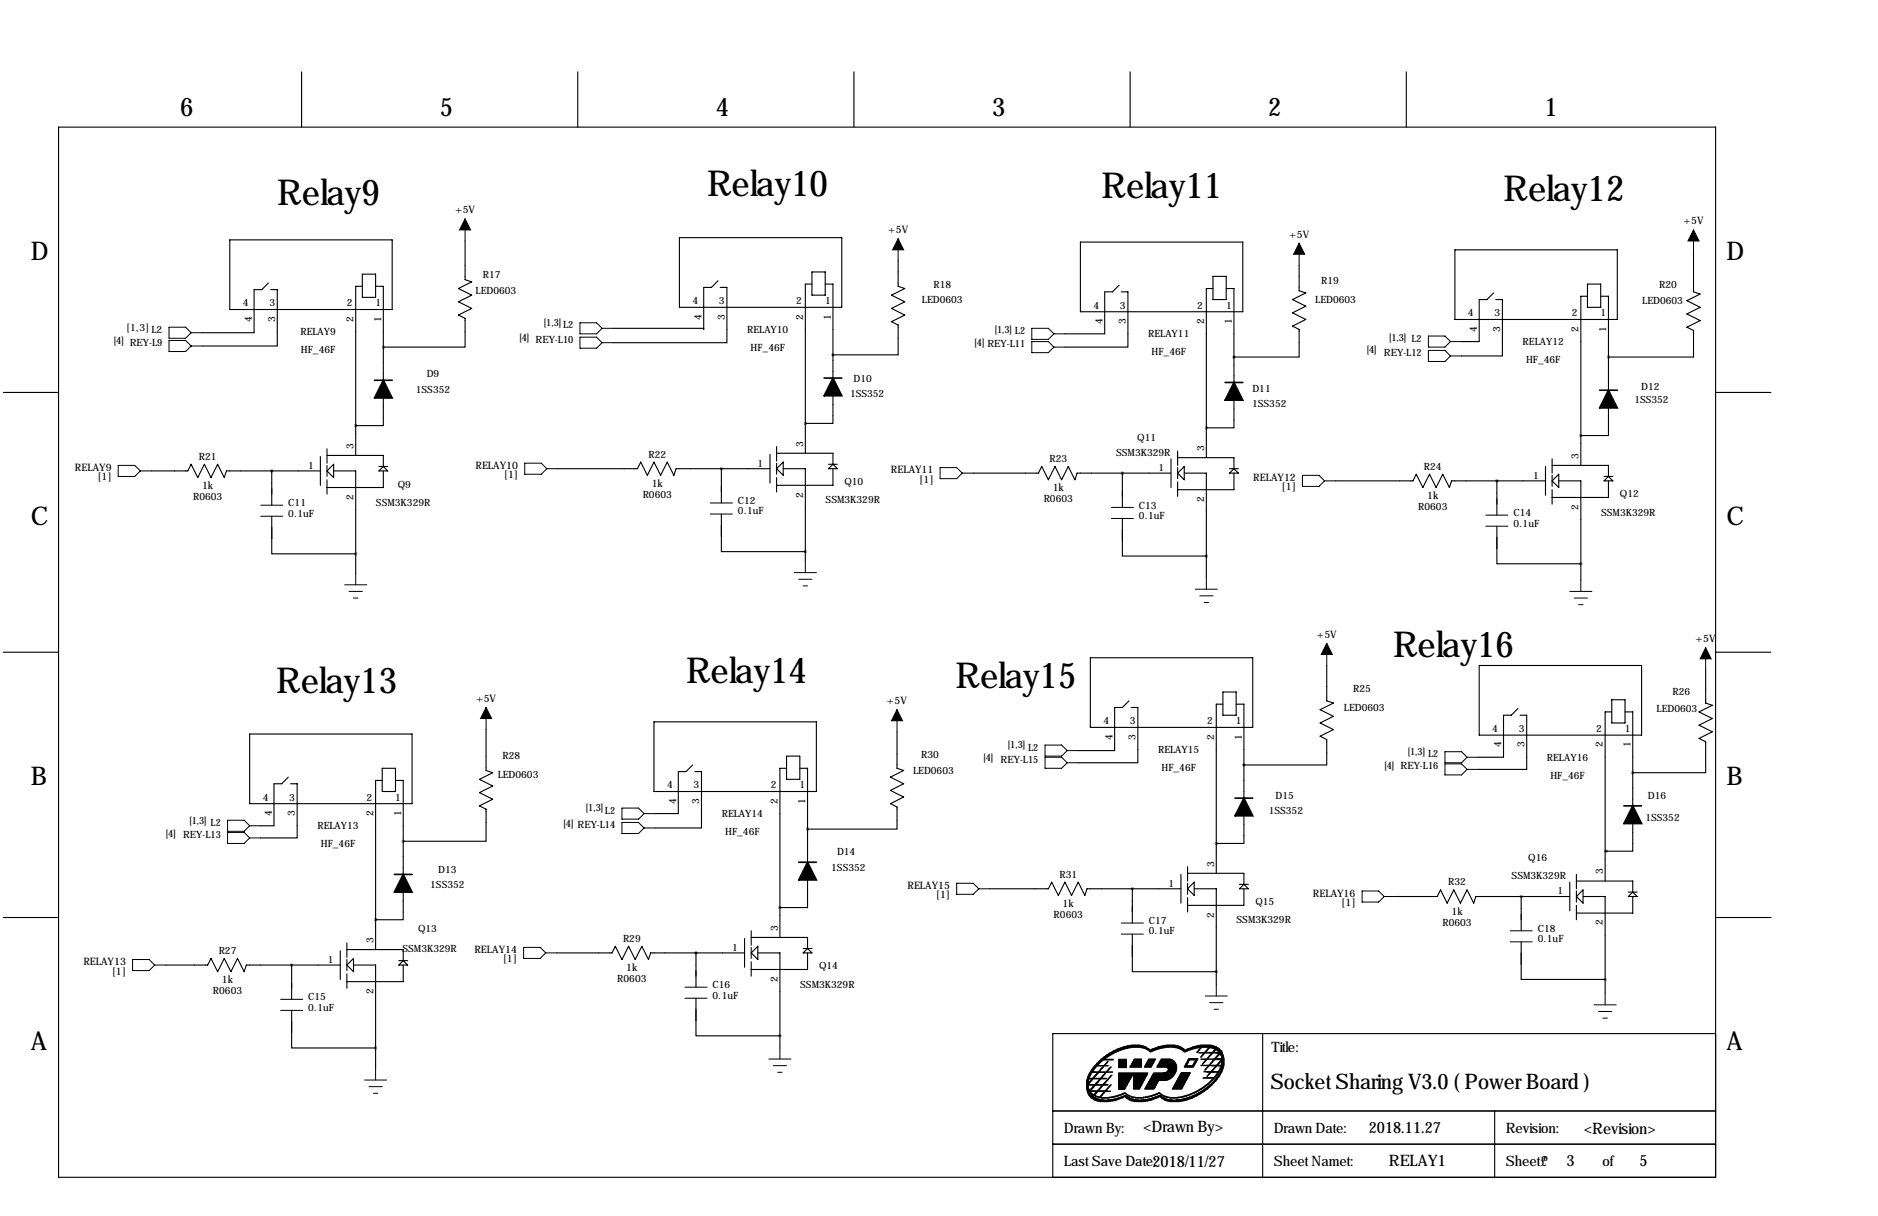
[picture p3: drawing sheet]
<svg xmlns="http://www.w3.org/2000/svg" width="432mm" height="279mm" viewBox="0 0 432 279" stroke-linecap="round" stroke-linejoin="round" font-family="sans-serif">
<g fill="none" stroke="#000" stroke-width=".25">
<path d="M69.3 16.5v12.7M132.8 16.5v12.7M196.3 16.5v12.7M259.8 16.5v12.7M323.3 16.5v12.7M13.5 29.2h381v241.3h-381zM52.8 55.1h37.4v16h-37.4zM106.9 55.4v8.9l1.6 .5-3.1 1.5 3.1 1.5-3.1 1.5 3.1 1.6-3.1 1.5 1.5 .8v6.6h-18.8M156.2 54.6h37.3v16h-37.3zM206.5 59.9v5.9l1.5 .5-3 1.5 3 1.5-3 1.6 3 1.5-3 1.5 1.5 .8v6.8h-15M248.4 55.6h37.4v16h-37.4zM334.5 57.4h37.4v16h-37.4z"/>
<path d="M389.4 57.9v9.2l1.5 .5-3 1.5 3 1.5-3 1.5 3 1.6-3 1.5 1.5 .7v6.1h-19.6M61.7 65l-1.5 1.5h-1.8v10h-11.9M62.2 66.5h1.6v13h-17.3M83.3 65.8h-1.5v38.8M83.3 63h3.1v5.3h-3.1zM86.4 65.8h1.7v21.6M165.1 64.5l-1.5 1.5h-1.8v9.7v-.3h-20.8M165.6 66h1.5v12.7h-26.1M186.7 65.3h-1.5v38.8M186.7 62.5h3v5.3h-3zM189.7 65.3h1.8v21.6M257.3 65.5l-1.5 1.6h-1.8v9.6h-9.1"/>
<path d="M257.8 67.1h1.5v12.7h-14.4M278.9 66.3h-1.5v38.9M278.9 63.5h3v5.3h-3zM281.9 66.3h1.8v21.6M298.7 61v5.8l1.5 .5-3 1.5 3 1.6-3 1.5 3 1.5-3 1.5 1.5 .8v6.3h-15M343.4 67.3l-1.5 1.5h-1.8v9.7h-4.1M343.9 68.8h1.5v13h-9.4M365 68.1h-1.5v32M365 65.3h3v5.3h-3zM368 68.1h1.8v21.6M.8 90.2h12.7M88.1 91.4v6.4h-6.3"/>
<path d="M191.5 90.9v6.4h-6.3M283.7 91.9v6.4h-6.3M369.8 93.7v6.4h-6.3M394.5 90.2h12.7M34.8 108.2h8.4l.7-1.5 1.6 3 1.5-3 1.5 3 1.5-3 1.6 3 .5-1.5h21.6M62.5 118.6v8.7h19.3M62.5 108.2v7.9M73.7 104.9v6.6M75.2 104.6h12.9v2.6M75.2 103.1v3.3M75.2 106.9v2.6M75.2 110.2v3.3"/>
<path d="M76.7 108.2h5.1v23.6M76.7 106.7v3l-1.5-1.5zM87.1 107.2h2.1M88.1 107.2l1.1 1h-2.1zM88.1 108.2v3.8h-12.9M128.3 107.7h18.3l.7-1.5 1.5 3 1.6-3 1.5 3 1.5-3 1.5 3 .5-1.5h21.6M165.9 118.1v8.6h19.3M165.9 107.7v7.9M177 104.4v6.6M178.6 104.1h12.9v2.6M178.6 102.6v3.3M178.6 106.4v2.6"/>
<path d="M178.6 109.7v3.3M180.1 107.7h5.1v21.3M180.1 106.2v3l-1.5-1.5zM190.5 107.7l1-1 1 1zM190.5 106.7h2M191.5 107.7v3.8h-12.9M223.8 108.7h15l.7-1.5 1.5 3 1.6-3 1.5 3 1.5-3 1.5 3 .5-1.5h21.6M258.1 119.1v8.7h19.3M258.1 108.7v7.9M269.2 105.4v6.6M270.8 105.2h12.9v2.5M270.8 103.6v3.3"/>
<path d="M270.8 107.4v2.6M270.8 110.7v3.3M272.3 108.7h5.1v24.1M272.3 107.2v3l-1.5-1.5zM282.7 107.7h2M282.7 108.7l1-1 1 1zM283.7 108.7v3.8h-12.9M307.1 110.5h17.8l.7-1.5 1.6 3 1.5-3 1.5 3 1.5-3 1.5 3 .6-1.5h21.5M344.2 110.5v7.9M355.3 107.2v6.6M356.9 106.9h12.9v2.6M356.9 105.4v3.3"/>
<path d="M356.9 109.2v2.6M356.9 112.5v3.3M358.4 110.5h5.1v22.8M358.4 109v3l-1.5-1.5zM363.5 100.1v6.8M368.8 110.5l1-1 1 1zM368.8 109.5h2M369.8 110.5v3.8h-12.9M344.2 120.9v8.6h19.3M.8 149.9h12.7M250.7 151.1h37.3v16h-37.3zM281.2 159h3v5.3h-3z"/>
<path d="M305.1 152.9v8.1l1.5 .5-3.1 1.6 3.1 1.5-3.1 1.5 3.1 1.5-3.1 1.6 1.6 .7v5.9h-19.1M340.1 152.9h37.3v16h-37.3zM392.2 153.9v7.6l1.5 .6-3 1.5 3 1.5-3 1.5 3 1.5-3 1.6 1.5 .7v7.1h-16.8M394.5 149.9h12.7M57.4 168.7h37.3v16h-37.3zM66.3 178.6l-1.5 1.5h-1.8v9.6h-3.1M87.9 179.3h-1.5v32M87.9 176.5h3v5.4h-3zM90.9 179.3h1.8v21.6M111.8 167.6v9.4l1.5 .5-3.1 1.6 3.1 1.5-3.1 1.5 3.1 1.5-3.1 1.6 1.6 .7v7.4h-19.1M150.4 165.9h37.3v16h-37.3zM159.3 175.8l-1.6 1.5h-1.7v9.6h-5.4"/>
<path d="M159.8 177.3h1.5v12.9h-10.7M180.8 176.5h-1.5v38.9M180.8 173.7h3.1v5.4h-3.1zM183.9 176.5h1.8v21.6M206.2 168.1v8.4l1.6 .5-3.1 1.6 3.1 1.5-3.1 1.5 3.1 1.5-3.1 1.6 1.5 .7v5.1h-20.5M259.6 161l-1.5 1.6h-1.8v9.9h-8.4M260.1 162.6h1.5v12.7h-13.7M281.2 161.8h-1.5v38.9M284.2 161.8h1.8v21.6M349 162.8l-1.5 1.5h-1.8v9.7h-5.8M349.5 164.3h1.5v12.5h-11.1M370.6 163.6h-1.5v32h.2"/>
<path d="M370.6 160.8h3v5.3h-3zM373.6 163.6h1.8v21.6M66.8 180.1h1.5v12.4h-8.4M273 199.1v3.3M286 187.5v6.3h-6.3M369.3 195.6h-.2v6.8M375.4 189.2v6.4h-6.1M.8 210.8h12.7M78.2 218.4v6.6M79.8 218.2h12.9v2.5M79.8 216.7v3.3M86.4 211.3v6.9"/>
<path d="M92.7 205v6.3h-6.3M128 218.9h12.7l.8-1.5 1.5 3.1 1.5-3.1 1.5 3.1 1.6-3.1 1.5 3.1 .5-1.6h21.6M160 218.9v7.9M171.2 215.6v6.6M172.7 215.4h13v2.5M172.7 213.9v3.3M172.7 217.7v2.5M172.7 218.9l1.5-1.5v3.1zM174.2 218.9h5.1v21.9M184.7 218.9l1-1 1 1zM184.7 217.9h2M185.7 202.2v6.3h-6.4"/>
<path d="M185.7 218.9v3.9h-13M227.6 204.2h13.4l.8-1.5 1.5 3 1.6-3 1.5 3 1.5-3 1.5 3 .5-1.5h21.6M260.3 214.6v8.7h19.4M260.3 204.2v7.9M271.5 200.9v6.6M273 200.7h13v2.5M273 202.9v2.6M273 206.2v3.3M274.6 204.2h5.1v22.1M274.6 202.7v3l-1.6-1.5zM285 203.2h2M286 203.2l1 1h-2z"/>
<path d="M286 204.2v3.8h-13M320.8 206h9.7l.7-1.5 1.5 3 1.6-3 1.5 3 1.5-3 1.5 3 .5-1.5h21.6M349.8 216.4v8.6h19.3M349.8 206v7.9M360.9 202.7v6.6M362.5 202.4h12.9v2.6M362.5 200.9v3.3M362.5 204.7v2.6M362.5 208v3.3M362.5 206l1.5-1.5v3zM364 206h5.1v22.3M374.4 206l1-1 1 1z"/>
<path d="M374.4 205h2M375.4 206v3.8h-12.9M394.5 210.8h12.7M38.1 221.7h9.7l.7-1.5 1.5 3.1 1.6-3.1 1.5 3.1 1.5-3.1 1.5 3.1 .5-1.6h21.6M67.1 232.2v8.6h19.3M67.1 221.7v7.9M79.8 220.5v2.5M79.8 223.8v3.3M81.3 221.7h5.1v23.9M81.3 220.2v3.1l-1.5-1.6zM91.7 220.7h2M92.7 220.7l1 1h-2z"/>
<path d="M92.7 221.7v3.9h-12.9M160 229.4v8.6h19.3M172.7 221v3.3M290.3 237.5v33M394.5 237.5h-152.4v33M242.1 255.3h152.4M343.7 255.3v15.2M242.1 262.9h152.4"/>
</g>
<g fill="none" stroke="#000" stroke-width=".23">
<path d="M106.9 50.3v5.1M206.5 54.9v5M298.7 55.9v5.1M389.4 52.8v5.1M38.9 78.2h3.8l1.2 1.3-1.2 1.3h-3.8zM38.9 75.2h3.8l1.2 1.3-1.2 1.2h-3.8zM43.9 79.5h2.6M43.9 76.5h2.6M133.3 77.5h3.9l1.2 1.2-1.2 1.3h-3.9zM133.3 74.2h3.9l1.2 1.2-1.2 1.3h-3.9zM138.4 78.7h2.6M138.4 75.4h2.6"/>
<path d="M237.2 75.4h3.8l1.3 1.3-1.3 1.3h-3.8zM237.2 78.5h3.8l1.3 1.3-1.3 1.2h-3.8zM242.3 76.7h2.6M242.3 79.8h2.6M328.4 77.2h3.8l1.3 1.3-1.3 1.3h-3.8zM333.5 78.5h2.5M328.4 80.5h3.8l1.3 1.3-1.3 1.3h-3.8zM333.5 81.8h2.5M27.2 106.9h3.8l1.3 1.3-1.3 1.3h-3.8zM32.3 108.2h2.5M59.9 116.1h5.1M59.9 118.6h5.1"/>
<path d="M120.6 106.4h3.9l1.2 1.3-1.2 1.3h-3.9zM125.7 107.7h2.6M163.3 115.6h5.1M163.3 118.1h5.1M216.2 107.4h3.8l1.2 1.3-1.2 1.3h-3.8zM221.2 108.7h2.6M255.5 116.6h5.1M255.5 119.1h5.1M299.5 109.2h3.8l1.2 1.3-1.2 1.3h-3.8zM304.5 110.5h2.6M341.6 118.4h5.1M79.2 134.4h5.1"/>
<path d="M80.3 135.9h3M81.3 137.4h1M81.8 131.8v2.6M182.6 131.6h5.1M183.6 133.1h3.1M184.7 134.6h1M185.2 129v2.6M274.8 135.4h5.1M275.8 136.9h3.1M276.9 138.4h1M277.4 132.8v2.6M341.6 120.9h5.1"/>
<path d="M360.9 135.9h5.1M361.9 137.4h3.1M363 138.9h1M363.5 133.3v2.6M305.1 147.8v5.1M392.2 148.8v5.1M111.8 162.6v5M206.2 163.1v5M240.3 174h3.8l1.3 1.3-1.3 1.2h-3.8zM240.3 171.2h3.8l1.3 1.3-1.3 1.2h-3.8zM245.4 175.3h2.5M245.4 172.5h2.5"/>
<path d="M332.2 172.7h3.8l1.3 1.3-1.3 1.3h-3.8zM332.2 175.5h3.8l1.3 1.3-1.3 1.3h-3.8zM337.3 174h2.6M337.3 176.8h2.6M52.3 191.3h3.8l1.3 1.2-1.3 1.3h-3.8zM52.3 188.5h3.8l1.3 1.2-1.3 1.3h-3.8zM57.4 192.5h2.5M57.4 189.7h2.5M143 189h3.8l1.3 1.2-1.3 1.3h-3.8zM143 185.7h3.8l1.3 1.2-1.3 1.3h-3.8zM148.1 190.2h2.5M148.1 186.9h2.5"/>
<path d="M120.4 217.7h3.8l1.3 1.2-1.3 1.3h-3.8zM125.5 218.9h2.5M220 202.9h3.8l1.2 1.3-1.2 1.3h-3.8zM225 204.2h2.6M257.8 212.1h5.1M257.8 214.6h5.1M313.2 204.7h3.8l1.3 1.3-1.3 1.3h-3.8zM318.3 206h2.5M347.2 213.9h5.1M347.2 216.4h5.1M30.5 220.5h3.8l1.3 1.2-1.3 1.3h-3.8zM35.6 221.7h2.5"/>
<path d="M64.5 229.6h5.1M64.5 232.2h5.1M157.5 226.8h5.1M157.5 229.4h5.1M277.1 228.9h5.1M278.1 230.4h3.1M279.1 231.9h1.1M279.7 226.3v2.6M366.5 230.9h5.1M367.5 232.4h3.1M368.6 233.9h1M369.1 228.3v2.6"/>
<path d="M83.8 248.2h5.1M84.8 249.7h3.1M85.9 251.2h1M86.4 245.6v2.6M176.8 243.3h5.1M177.8 244.9h3M178.8 246.4h1M179.3 240.8v2.5M249.8 250.3h.6M249.8 250.2h.6M249.8 250.1h.5M249.8 250h.5"/>
<path d="M249.8 249.9h.5M249.8 249.9h.4M249.8 249.7h.4M249.8 249.6h.4M249.8 249.5h.4M249.8 249.4h.4M249.8 249.3h4.9M249.8 249.3h5M249.8 249.2h5M249.8 249.1h.5M249.8 249h.6M249.8 248.9h.7"/>
<path d="M249.8 248.8h.7M249.8 248.7h.8M249.8 248.7h.4M249.8 248.6h.4M249.8 248.5h.4M249.8 248.4h.4M249.8 248.4h.5M249.8 248.3h.5M249.8 248.2h.5M249.9 250.5h1M249.9 250.4h.5M249.9 248.1h.4"/>
<path d="M249.9 248.1h.5M250 250.9h.7M250 250.8h5.3M250 250.7h5.4M250 250.6h4.6M250 250.5h.9M250 248h.4M250 247.9h4.3M250 247.8h4.4M250 251h.9M250 251h.7M250 247.6h.4"/>
<path d="M250 247.6h.5M250 247.5h.5M250.1 251.3h.6M250.1 251.2h.9M250.1 251.1h.8M250.1 247.4h.4M250.1 247.3h.5M250.2 251.4h.7M250.2 251.3h.7M250.2 247.1h.5M250.3 251.6h.7M250.3 251.5h.6"/>
<path d="M250.3 247h.4M250.3 251.7h.9M250.3 251.6h.8M250.3 248.7h.4M250.3 246.9h.6M250.3 246.8h.6M250.3 246.7h.6M250.4 251.8h.8M250.4 248.6h.3M250.5 251.9h.8M250.5 248.5h.4M250.5 246.6h.5"/>
<path d="M250.6 251.9h.8M250.6 250.4h.4M250.6 248.4h.3M250.6 246.5h.5M250.6 246.4h3.8M250.6 246.4h5.2M250.6 252h.9M250.6 250.3h.4M250.6 248.4h.4M250.6 246.3h5.2M250.7 252.1h.9M250.7 248.3h.4"/>
<path d="M250.8 252.2h1.1M250.8 252.2h1M250.8 248.2h.3M250.8 248.1h.4M250.8 246.1h.5M250.9 252.3h1.2M250.9 251.3h.2M250.9 250.1h.3M250.9 248.1h.3M250.9 246h.5M250.9 245.9h.6M250.9 245.8h.6"/>
<path d="M251 251.3h.2M251 250h.3M251 248h.3M251 245.8h.5M251.1 252.4h1.2M251.1 251.4h.2M251.1 249.9h.3M251.1 245.7h.5M251.1 249.9h.4M251.1 245.6h.6M251.2 250.2h-.5M251.2 252.5h1.3"/>
<path d="M251.2 251.5h.2M251.2 249.7h.3M251.2 245.5h.6M251.3 251.6h.5M251.3 249.6h.3M251.3 247.6h.2M251.3 245.5h.5M251.3 245.4h.5M251.4 252.5h1.3M251.4 251.6h.3M251.4 249.6h.3M251.4 247.6h.2"/>
<path d="M251.4 245.3h.5M251.4 252.6h1.7M251.4 249.5h.4M251.4 247.5h.3M251.4 245.2h.6M251.5 251.7h.3M251.5 251.5h.3M251.5 249.4h.3M251.5 247.4h.3M251.5 245.2h.6M251.5 245.1h.6M251.6 252.8h5.2"/>
<path d="M251.6 252.7h2.2M251.6 251.8h.4M251.6 251.4h.3M251.6 247.3h.2M251.6 247.3h.3M251.6 245h.6M251.6 244.9h3.2M251.7 251.3h.3M251.7 244.9h3.2M251.7 251.9h.5M251.7 251.3h.4M251.8 251.2h.3"/>
<path d="M251.8 249.1h.3M251.8 247h.3M251.8 244.8h.6M251.9 251.9h.5M251.9 251.1h.3M251.9 249h.2M251.9 249h.3M251.9 247h.2M251.9 244.7h.5M252 251h.3M252 248.9h.3M252 246.9h.2"/>
<path d="M252 244.6h.5M252 252.9h4.2M252 252h.7M252 248.8h.4M252 246.8h.3M252 244.6h.6M252.1 247.1l-.4 .1M252.1 250.9h.3M252.1 248.7h.3M252.1 244.4h.6M252.2 248.7h.3M252.2 244.3h.7"/>
<path d="M252.3 253h3.5M252.3 252.1h.8M252.3 248.6h.2M252.3 246.6h.2M252.3 244.2h.6M252.3 250.5h.4M252.3 248.5h.3M252.3 246.5h.3M252.3 244.1h.7M252.4 250.5h.3M252.4 248.4h.3M252.4 246.7h-.3"/>
<path d="M252.5 252.2h3.5M252.5 250.4h.3M252.5 248.4h.2M252.5 244.1h.6M252.6 250.3h.2M252.6 248.3h.2M252.6 244h.6M252.6 243.9h.6M252.6 253.1h2.8M252.6 248.2h.3M252.6 246.1h.3M252.6 243.8h.7"/>
<path d="M252.7 248.1h.2M252.7 248.1h.3M252.7 246.1h.2M252.7 243.8h.8M252.8 252.2h2.8M252.8 250.1h.2M252.8 248h.2M252.8 246h.2M252.9 252h.2M252.9 250h.2M252.9 245.9h.2M252.9 253.1h2"/>
<path d="M252.9 251.9h.3M252.9 250.2h-.3M252.9 249.9h.3M252.9 245.8h.2M253 251.9h.2M253 245.8h.2M253 245.7h.2M253 243.5h3M253.1 251.8h.2M253.1 247.6h.2M253.1 245.6h.2M253.1 243.4h2.9"/>
<path d="M253.1 252.3h2M253.1 251.7h.3M253.1 249.6h.3M253.1 247.6h.3M253.1 245.5h.3M253.2 251.6h.3M253.2 249.6h.3M253.2 247.5h.3M253.2 245.5h.3M253.2 243.3h.8M253.3 251.6h.2M253.3 251.5h.2"/>
<path d="M253.3 249.5h.2M253.3 247.4h.2M253.3 245.4h.2M253.3 249.7l-.3 .1M253.4 251.4h.2M253.4 249.4h.2M253.4 247.3h.1M253.4 247.3h.2M253.4 245.3h.2M253.4 251.3h.3M253.4 245.2h.2M253.5 251.3h.3"/>
<path d="M253.5 245.2h.2M253.5 243.1h.8M253.6 251.2h.2M253.6 247h.2M253.6 245.1h.2M253.6 243h.9M253.6 243.6l-.8 .1M253.7 251.1h.2M253.7 249.1h.1M253.7 249h.2M253.7 247h.2M253.7 245h.1"/>
<path d="M253.7 242.9h.9M253.7 251h.3M253.7 249h.3M253.7 246.9h.3M253.7 242.9h1M253.8 247.1l-.4 .1M253.8 251h.2M253.8 248.9h.3M253.8 246.8h.3M253.8 244.8h.2M253.9 250.9h.2M253.9 248.8h.3"/>
<path d="M253.9 244.7h.2M253.9 242.8h.9M254 248.7h.3M254 244.6h.2M254.1 248.7h.2M254.1 246.6h.2M254.1 244.6h.2M254.1 242.7h.8M254.2 250.5h.2M254.2 248.6h.1M254.2 246.7h-.3M254.2 246.5h.1"/>
<path d="M254.2 244.4h.1M254.2 242.6h.9M254.2 250.5h.3M254.2 248.5h.2M254.2 244.4h.3M254.2 242.6h1M254.3 243.2h-1M254.3 250.4h.3M254.3 248.4h.2M254.3 244.3h.2M254.3 242.5h1M254.4 250.3h.2"/>
<path d="M254.4 248.4h.2M254.4 248.3h.2M254.4 244.2h.2M254.4 242.4h1.1M254.5 248.2h.2M254.5 246.1h.1M254.5 244.1h.1M254.5 244.1h.2M254.5 248.1h.3M254.5 246.1h.2M254.5 244h.2M254.5 242.3h1"/>
<path d="M254.6 252.7h2.3M254.6 250.1h.2M254.6 248.1h.3M254.6 246h.2M254.6 243.9h.2M254.7 250h.2M254.7 248h.2M254.7 245.9h.2M254.7 243.8h.1M254.7 242.3h1M254.7 250.2h-.2M254.8 249.9h.1"/>
<path d="M254.8 249.9h.2M254.8 247.9h.1M254.8 245.8h.1M254.8 247.8h.2M254.8 245.8h.2M254.8 245.7h.3M254.8 242.2h1M254.9 247.8h.2M254.9 245.6h.2M254.9 242.1h1.1M255 249.6h.2M255 247.6h.2"/>
<path d="M255 245.5h.2M255 242h1.1M255.1 252.1h1.2M255.1 249.7l-.3 .1M255.1 249.6h.1M255.1 247.6h.1M255.1 245.5h.1M255.1 242h1.2M255.1 249.5h.2M255.1 247.5h.2M255.1 247.4h.2M255.1 245.4h.2"/>
<path d="M255.2 249.4h.2M255.2 247.3h.2M255.2 245.3h.2M255.2 241.9h1.2M255.3 249.3h.1M255.3 247.3h.2M255.3 245.2h.1M255.4 249.3h.1M255.4 245.2h.1M255.4 247.2h.1M255.4 241.8h1.2M255.4 252.6h1.7"/>
<path d="M255.5 247h.1M255.6 252h1M255.6 241.7h1.1M255.7 241.7h1.2M255.8 241.6h1.3M255.9 252.5h1.5M255.9 241.5h1.4M256 251.9h.9M256 241.4h1.5M256.2 241.4h1.5M256.3 252.5h1.3M256.3 251.9h.8"/>
<path d="M256.4 241.2h1.5M256.6 252.4h1.2M256.6 251.8h.8M256.6 241.2h1.5M256.8 241.1h1.6M256.8 241h1.9M256.9 252.3h1.2M256.9 251.7h.7M257 240.9h2M257.1 252.2h1.2M257.1 251.6h.7M257.2 250.3h1.4"/>
<path d="M257.2 250.2h1.5M257.2 250.1h1.5M257.2 250h1.5M257.2 249.9h1.6M257.2 249.7h1.7M257.2 249.6h1.8M257.2 249.5h1.8M257.2 249.4h1.9M257.2 249.3h1.9M257.2 249.3h2M257.2 249.2h2M257.2 249.1h2.1"/>
<path d="M257.2 249h2.1M257.2 248.9h2.1M257.2 248.8h2.2M257.2 248.7h2.3M257.2 248.6h2.4M257.2 248.5h2.4M257.2 248.4h2.4M257.2 248.3h2.5M257.2 248.2h2.5M257.2 248.1h2.6M257.2 248.1h2.7M257.2 248h2.7"/>
<path d="M257.2 247.9h2.7M257.2 247.8h2.7M257.2 247.8h2.8M257.2 247.6h2.8M257.2 247.6h2.9M257.2 247.5h2.9M257.2 247.4h3M257.2 247.3h3M257.2 247.1h3.1M257.2 247h3.2M257.2 246.9h3.3M257.2 246.8h3.3"/>
<path d="M257.2 246.6h6.7M257.2 246.5h6.7M257.2 245.3h1.8M257.2 245.2h1.8M257.2 245.1h1.8M257.2 245h1.8M257.2 244.9h1.8M257.2 244.8h1.8M257.2 244.7h1.8M257.2 244.6h1.8M257.2 244.4h1.8M257.2 244.3h1.8"/>
<path d="M257.2 244.2h1.8M257.2 244.1h1.8M257.2 244h1.8M257.2 243.9h1.8M257.2 243.8h1.8M257.2 243.6h1.8M257.2 243.5h1.8M257.2 243.4h1.8M257.3 240.9h2M257.4 252.2h.9M257.4 251.6h.6M257.5 240.8h2.1"/>
<path d="M257.6 252.1h.8M257.6 251.5h.6M257.7 240.7h2.4M257.8 252h1.5M257.8 251.4h.6M258 251.3h.5M258 240.6h5.6M258 251.9h1.3M258.2 251.9h.9M258.2 251.3h.7M258.3 240.5h5.1M258.3 251.2h.5"/>
<path d="M258.4 251.8h.6M258.5 251.1h.2M258.6 251.7h.4M258.6 240.4h4.6M258.7 251.6h.2M258.8 252.1h.7M258.8 251.3h.2M258.9 252.2h.8M258.9 252.2h.7M258.9 252.3h1M258.9 251.4h.2M258.9 240.3h4.1"/>
<path d="M259 251.5h.2M259.1 252.4h1M259.1 251.6h.2M259.2 252.5h1.1M259.2 251.6h.3M259.2 240.3h3.6M259.3 252.5h1.4M259.3 251.7h.3M259.4 251.8h.4M259.5 252.6h1.5M259.5 252.7h2.3M259.5 251.9h.5"/>
<path d="M259.6 252.8h5.3M259.7 251.9h.5M259.8 245.2h2.7M259.8 240.2h2.5M259.8 245.1h2.7M259.8 245h2.7M259.9 252h.7M259.9 244.9h2.6M260 244.9h2.5M260 244.8h2.5M260.1 252.9h4.1M260.1 252.1h.9"/>
<path d="M260.1 244.7h2.4M260.1 244.6h2.4M260.1 244.4h2.4M260.2 244.4h2.3M260.2 244.3h2.3M260.3 253h3.6M260.3 252.2h3.6M260.3 244.2h2.2M260.3 244.1h2.2M260.4 244.1h2.1M260.4 244h2.1M260.5 243.9h2"/>
<path d="M260.6 243.8h1.9M260.6 252.2h2.8M260.6 250.2h1.4M260.6 250.1h1.5M260.6 250h1.5M260.6 249.9h1.6M260.6 249.7h1.6M260.6 249.6h1.7M260.6 249.5h1.8M260.6 249.4h1.9M260.6 249.3h1.9M260.6 249.2h1.9"/>
<path d="M260.6 249.1h2M260.6 249h2M260.6 249h2.1M260.6 248.9h2.1M260.6 248.8h2.2M260.6 248.7h2.2M260.6 248.6h2.2M260.6 248.5h2.3M260.6 248.4h2.3M260.6 248.4h2.4M260.6 248.3h2.5M260.6 248.2h2.5"/>
<path d="M260.6 248.1h2.5M260.6 248h2.6M260.6 247.9h2.6M260.6 247.8h2.7M260.6 247.6h2.8M260.6 247.5h2.8M260.6 247.4h2.8M260.6 247.3h3M260.6 247h3.1M260.6 247h3.2M260.6 246.9h3.2M260.6 246.8h3.3"/>
<path d="M260.6 243.6h1.9M260.7 253.1h2.7M260.7 243.5h1.8M260.8 243.4h1.7M260.9 243.3h1.6M261.1 253.1h1.8M261.1 252.3h1.8M262.3 252.7h2.6M262.3 240.7h1.4M262.7 240.8h1.2M262.8 252.1h1.4M263 240.9h1"/>
<path d="M263.1 245.2h1.6M263.1 245.2h1.7M263.1 245.1h1.7M263.2 252.6h1.9M263.2 245h1.6M263.2 244.9h1.6M263.2 240.9h1M263.3 250.1h2.1M263.3 250h2.2M263.3 244.9h1.6M263.3 252h1.2M263.3 249.9h2.2"/>
<path d="M263.3 249.9h2.3M263.3 244.8h1.6M263.3 244.7h1.7M263.4 244.6h1.6M263.4 244.6h1.7M263.4 241h.8M263.5 249.6h2.2M263.5 244.4h1.6M263.6 249.6h2.1M263.6 249.5h2.1M263.6 244.3h1.6M263.6 244.2h1.6"/>
<path d="M263.6 241.1h.6M263.7 249.4h2.1M263.7 249.3h2.1M263.7 244.1h1.6M263.7 247.1l-3.1 .1M263.8 252.5h1.6M263.8 249.3h2.1M263.8 249.2h2.1M263.8 244h1.6M263.8 243.9h1.6M263.8 241.2h.5M263.8 251.9h1"/>
<path d="M263.8 249.1h2.2M263.8 243.8h1.6M263.9 249h2.1M263.9 246.7h-6.7M263.9 243.8h1.5M263.9 243.7h1.6M263.9 241.2h1.8M264 248.9h2.1M264 248.8h2.1M264 243.5h1.6M264 241.4h1.5M264.1 248.7h2.1"/>
<path d="M264.1 243.5h1.6M264.1 243.4h1.6M264.1 252.5h1.5M264.1 251.9h.9M264.1 248.6h2.2M264.1 248.5h2.2M264.1 243.3h1.6M264.1 241.4h1.3M264.2 248.4h2.1M264.2 241.5h.9M264.3 248.4h2M264.3 248.3h3.8"/>
<path d="M264.3 241.6h.7M264.4 248.2h4M264.4 248.1h4.2M264.4 241.7h.4M264.4 252.4h1.4M264.4 251.8h.8M264.4 248.1h4.4M264.4 248h4.5M264.4 241.7h.2M264.5 247.9h4.6M264.5 247.8h4.7M264.6 247.8h4.6"/>
<path d="M264.6 241.2h1.4M264.7 247.6h4.7M264.7 247.6h4.8M264.7 252.3h1.3M264.7 251.7h.7M264.7 247.5h4.8M264.7 247.4h4.9M264.8 247.3h4.9M264.8 247.3h5M264.8 241.1h1.4M264.8 241h1.7M264.9 247.1h4.9"/>
<path d="M265 252.2h1.3M265 251.6h.7M265 247h5M265 246.9h5M265 240.9h1.8M265.1 246.8h5M265.1 246.7h5.1M265.2 252.2h1.1M265.2 251.6h.6M265.2 246.6h5.1M265.3 246.5h5M265.3 240.9h1.8"/>
<path d="M265.4 250.2h-2.2M265.4 252.1h1.1M265.4 251.5h.6M265.5 240.8h2M265.6 252h1M265.6 251.4h.6M265.7 249.7l-2.3 .1M265.7 240.7h2.3M265.8 251.3h.5M265.9 251.9h1.2M265.9 245.2h4.7M265.9 240.6h5.7"/>
<path d="M266 251.9h1.1M266 251.3h.5M266 245.2h4.6M266 245.1h4.6M266.1 245h4.5M266.1 244.9h4.5M266.2 251.2h.6M266.2 244.9h4.3M266.2 244.8h4.3M266.2 251.8h.8M266.2 244.7h4.3M266.2 244.6h4.3"/>
<path d="M266.2 240.5h5.3M266.3 251.1h.3M266.3 244.6h4.1M266.4 251.7h.5M266.4 244.4h4M266.4 244.4h3.9M266.5 251h.1M266.5 244.3h3.8M266.5 244.2h3.8M266.5 251.6h.3M266.5 244.1h3.8M266.5 244.1h3.7"/>
<path d="M266.5 240.4h4.8M266.6 251.3h.2M266.6 244h3.5M266.6 243.9h3.5M266.7 251.3h.3M266.7 243.8h3.3M266.8 252h.5M266.8 251.4h.3M266.8 243.6l3 .1M266.9 252.1h.5M266.9 243.5h2.7M267 252.2h.7"/>
<path d="M267 252.2h.5M267 251.5h.1M267 243.5h2.5M267 243.4h2.3M267 240.3h4.1M267 252.3h.8M267 251.6h.3M267 243.3h2M267.1 251.6h.3M267.2 252.4h.8M267.3 251.7h.3M267.3 240.3h3.6"/>
<path d="M267.3 252.5h.9M267.3 251.8h.4M267.4 252.5h1.1M267.5 251.9h.5M267.5 246.4h2.8M267.6 252.6h1.3M267.6 251.9h.6M267.7 252.8h5.3M267.7 252.7h1.8M267.7 240.2h2.7M267.8 252h.7M268 252.1h.9"/>
<path d="M268.1 246.4h2.2M268.2 252.9h4.1M268.2 252.2h3.6M268.2 246.3h2.2M268.3 245.3h2.3M268.4 253h3.6M268.5 246.1h1.9M268.5 246.1h2M268.5 245.4h2.1M268.5 252.2h2.9M268.5 246h2M268.5 245.9h2"/>
<path d="M268.5 245.8h2M268.5 245.5h2.1M268.6 245.8h2M268.6 245.7h2M268.6 245.6h2M268.8 253.1h2.7M268.9 252.3h2M269.1 253.1h2M269.6 250.1h2.2M269.6 250h2.2M269.7 249.9h2.1M269.7 249.9h2.2"/>
<path d="M269.8 249.6h2.2M269.9 249.6h2.2M269.9 249.5h2.2M270 249.4h2.1M270 249.3h2.1M270.1 249.3h2.1M270.1 249.2h2.2M270.2 249.1h2.1M270.2 249h2.2M270.2 240.7h1.6M270.3 248.9h2.1M270.3 248.8h2.1"/>
<path d="M270.4 252.7h2.6M270.4 248.7h2.1M270.5 248.6h2.1M270.5 248.5h2.1M270.5 248.4h2.2M270.6 248.3h2.1M270.6 240.8h1.3M270.7 248.2h2M270.7 248.1h2.1M270.8 248.1h2.1M270.8 248h2.1M270.8 252.1h1.3"/>
<path d="M270.8 247.9h2.2M270.8 247.8h2.2M270.8 240.9h1.3M270.9 247.8h2.1M270.9 247.6h2.1M271 247.6h2.2M271 247.5h2.2M271.1 247.4h2.1M271.1 240.9h1M271.1 247.3h2.1M271.1 247.3h2.2M271.2 252.6h2.1"/>
<path d="M271.3 247h2.2M271.3 241h1M271.4 252h1M271.4 246.9h2.1M271.4 246.8h2.1M271.4 246.7h2.2M271.4 241.1h.9M271.5 246.6h2.2M271.6 246.5h2.1M271.6 241.2h.8M271.7 252.5h1.8M271.7 246.4h2"/>
<path d="M271.7 251.9h1M271.7 241.2h2M271.8 250.2h-2.3M271.8 241.4h1.7M272 249.7l-2.3 .1M272 241.4h1.3M272 252.5h1.8M272 251.9h.9M272 241.5h1M272.1 241.6h.8M272.2 241.7h.5M272.3 245.2h2.1"/>
<path d="M272.3 245.1h2.1M272.3 241.7h.2M272.3 252.4h1.7M272.3 251.8h.9M272.3 245h2.2M272.4 244.9h2.2M272.5 244.8h.3M272.5 244.7h.4M272.6 244.6h.3M272.6 244.6h.4M272.6 252.3h1.6M272.6 251.7h.8"/>
<path d="M272.6 244.4h.4M272.6 241.2h1.3M272.7 244.3h.5M272.7 244.2h.5M272.8 244.1h.4M272.9 252.2h1.5M272.9 251.6h.7M272.9 244h.4M272.9 241.1h1.2M272.9 241h1.5M272.9 243.9h.4M272.9 243.8h.5"/>
<path d="M273 243.8h.4M273.1 252.2h1.3M273.1 251.6h.7M273.1 243.5h2.2M273.1 240.9h1.6M273.2 243.5h2.1M273.2 243.4h2.2M273.3 243.3h2.1M273.4 252.1h1.2M273.4 251.5h.6M273.4 247.1l-2.2 .1M273.4 243.2h2"/>
<path d="M273.4 240.9h1.6M273.5 243.6l-.5 .1M273.6 252h1.1M273.6 251.4h.5M273.6 240.8h1.8M273.7 251.3h.6M273.8 251.9h1.2M273.8 240.7h2.1M274 251.9h1.1M274 251.3h.5M274 240.6h5.9M274.1 251.2h.6"/>
<path d="M274.2 251.8h1.1M274.2 244.8h.5M274.3 251.1h.5M274.3 244.7h.4M274.3 240.5h5.4M274.3 251.7h1M274.3 244.6h.4M274.4 251h.6M274.4 244.4h.4M274.5 251.6h1M274.5 244.3h.4M274.5 244.2h.5"/>
<path d="M274.6 244.1h.4M274.6 240.4h4.9M274.6 251h.5M274.6 244h.4M274.7 251.6h.9M274.7 243.9h.4M274.7 243.8h.4M274.8 250.9h.5M274.8 243.8h.4M274.8 243.7h.5M274.9 251.5h.9M274.9 250.8h.5"/>
<path d="M274.9 240.3h4.3M275 251.4h.9M275.1 250.7h.4M275.2 241.9h.1M275.2 251.3h.9M275.2 241.8h.1M275.2 241.7h.1M275.2 240.3h3.8M275.2 250.6h.4M275.2 241.7h.2M275.3 251.3h.9M275.3 250.5h.5"/>
<path d="M275.3 241.6h.2M275.4 251.2h.9M275.4 241.5h.2M275.5 250.5h.4M275.5 241.4h.1M275.5 251.1h.9M275.5 241.4h.2M275.5 241.2h.3M275.6 250.4h.4M275.6 242h5.5M275.6 241.9h5.5M275.6 241.2h.2"/>
<path d="M275.7 251h.8M275.7 241.1h.2M275.7 240.2h3M275.8 250.3h.4M275.8 241h.1M275.8 251h.9M275.8 240.9h.2M275.9 250.9h.9M275.9 240.9h.2M276 240.8h.2M276.1 250.8h.9M276.1 244.9h4.8"/>
<path d="M276.1 244.8h4.8M276.1 243.4h5.3M276.1 243.3h5.3M276.1 242.9h.1M276.1 240.7h.2M276.1 250.1h.4M276.1 242.8h.2M276.1 242.7h.3M276.3 250.7h.7M276.3 250h.4M276.3 242.6h.1M276.3 250.6h.7"/>
<path d="M276.3 242.6h.2M276.4 250.2h-.6M276.4 249.9h.3M276.4 242.5h.2M276.5 250.5h.7M276.5 249.9h.4M276.5 244.6h.1M276.5 244.4h.1M276.5 242.4h.2M276.6 250.5h.7M276.6 244.4h.1M276.6 244.3h.1"/>
<path d="M276.6 242.3h.1M276.6 242.3h.2M276.6 247.8h2.6M276.6 247.6h2.7M276.6 244.2h.2M276.6 242.2h.3M276.7 250.4h.7M276.7 244.1h.2M276.7 242.1h.2M276.8 250.3h.8M276.8 244.1h.2M276.8 242h.2"/>
<path d="M276.9 249.6h.3M276.9 247.6h2.5M276.9 244h.1M276.9 249.6h.4M276.9 243.9h.2M276.9 243.8h.3M276.9 241.8h4.1M277 249.5h.3M277 245.9h.1M277 245.8h.2M277 243.8h.3M277.1 245.8h.2"/>
<path d="M277.1 241.7h.2M277.1 249.7l-.5 .1M277.2 250.1h.6M277.2 249.4h.3M277.2 245.7h.1M277.2 241.6h.2M277.2 250h.7M277.2 249.3h.4M277.2 245.6h.2M277.2 245.5h.2M277.2 243.5h.2M277.2 241.5h.3"/>
<path d="M277.3 249.9h.6M277.3 249.3h.3M277.3 245.5h.2M277.3 243.6l-.2 .1M277.3 243.5h.2M277.3 241.4h.3M277.4 245.4h.2M277.4 241.4h.2M277.5 249.9h.6M277.5 249.2h.2M277.5 245.3h.1M277.5 241.2h.1"/>
<path d="M277.5 249.8h.7M277.5 249.1h.4M277.5 247.3h.1M277.5 246.4h2.7M277.5 245.2h.2M277.5 241.2h.2M277.6 250.2h-.7M277.6 249h.3M277.6 245.2h.2M277.6 243.1h.3M277.6 241.1h.2M277.6 241h.3"/>
<path d="M277.7 249.6h.6M277.7 249h.3M277.7 247h.2M277.7 245.1h.2M277.7 243h.2M277.7 240.9h.2M277.8 247.1l-.3 .1M277.8 247h.1M277.8 245h.1M277.8 244.9h.2M277.8 243.2h-.3M277.8 242.9h.1"/>
<path d="M277.8 240.9h.2M277.8 249.6h.6M277.8 248.9h.3M277.8 246.9h.2M277.8 242.9h.2M277.8 240.8h.3M277.9 249.5h.6M277.9 248.8h.3M277.9 246.8h.2M277.9 242.8h.2M277.9 242.7h.3M277.9 240.7h2.1"/>
<path d="M278 249.4h.5M278 248.7h.2M278 244.7h.2M278 242.6h.2M278.1 249.3h.6M278.1 248.7h.2M278.1 246.6h.2M278.1 244.6h.1M278.1 242.6h.2M278.1 248.6h.3M278.1 246.5h.2M278.1 244.6h.2"/>
<path d="M278.1 242.5h.3M278.2 249.2h.6M278.2 248.5h.3M278.2 246.7h-.2M278.2 246.4h.2M278.2 244.4h.2M278.2 242.4h.3M278.3 248.4h.3M278.3 244.4h.2M278.3 244.3h.2M278.3 242.3h.2M278.4 249.1h.4"/>
<path d="M278.4 248.4h.2M278.4 244.2h.2M278.4 242.3h.2M278.4 249h.5M278.4 248.3h.4M278.4 244.1h.3M278.4 242.2h.3M278.4 242.1h.3M278.4 240.8h1.8M278.5 249h.5M278.5 248.2h.3M278.5 246.1h.2"/>
<path d="M278.5 246.1h.3M278.5 244.1h.3M278.5 242h.3M278.6 248.9h.5M278.6 248.1h.2M278.6 246h.2M278.6 244.9h2.2M278.6 244h.2M278.7 248.8h.4M278.7 248.1h.2M278.7 245.9h.2M278.7 243.9h.1"/>
<path d="M278.7 248.7h.4M278.7 248h.3M278.7 245.8h.3M278.7 243.8h.2M278.7 243.8h.3M278.7 240.9h1.5M278.8 248.7h.4M278.8 247.9h.3M278.8 245.8h.3M278.8 241.7h.3M278.9 248.6h.4M278.9 247.8h.2"/>
<path d="M278.9 245.7h.2M278.9 241.7h.2M279 248.5h.4M279 245.6h.1M279 243.5h.2M279 241.6h.2M279 241.5h.3M279 240.9h1.4M279 248.4h.6M279 245.5h.2M279 245.5h.3M279 243.5h2.4"/>
<path d="M279 241.4h.4M279.1 248.4h.5M279.1 248.3h.5M279.1 245.4h.3M279.1 243.6l-.3 .1M279.1 241.4h.3M279.2 248.2h.5M279.2 247.5h.2M279.2 245.3h.3M279.2 243.2h2.2M279.2 241.2h.3M279.2 241h1.3"/>
<path d="M279.3 248.1h.5M279.3 247.4h.2M279.3 247.3h.3M279.3 245.2h.3M279.3 241.2h1.2M279.3 248.1h.6M279.3 243.1h.4M279.3 241.1h1.2M279.5 248h.4M279.5 247.2h.2M279.5 245.1h.2M279.5 243h.2"/>
<path d="M279.5 247.9h.4M279.5 247h.3M279.5 245h.3M279.5 242.9h.3M279.6 247.8h.3M279.6 247.8h.4M279.6 247h.3M279.6 242.9h.3M279.7 247.6h.4M279.7 246.9h.2M279.7 242.8h.2M279.7 242h1.4"/>
<path d="M279.7 241.2h.9M279.8 247.6h.4M279.8 246.8h.1M279.8 246.7h.2M279.8 244.7h.2M279.8 242.7h.2M279.8 241.4h1M279.8 247.5h.4M279.8 247.4h.5M279.8 244.6h.3M279.8 242.6h.3M279.8 242.6h.4"/>
<path d="M279.9 247.3h.4M279.9 246.6h.2M279.9 246.5h.3M279.9 244.6h.3M279.9 242.5h.3M279.9 241.4h1M280 247.3h.4M280 246.4h.2M280 244.4h.2M280 242.4h.3M280 241.5h.9M280.1 244.4h.2"/>
<path d="M280.1 244.3h.3M280.1 242.3h.3M280.1 241.6h.8M280.1 247h.4M280.1 244.2h.4M280.1 241.7h.8M280.2 246.9h.4M280.2 246.1h.2M280.2 244.1h.3M280.2 242.2h.3M280.2 241.7h.8M280.3 246.8h.3"/>
<path d="M280.3 246.7h.4M280.3 246h.2M280.3 245.9h.2M280.3 244.1h.2M280.3 242.1h.8M280.3 246.2l-3.5 .1M280.4 246.6h.4M280.4 245.8h.1M280.4 244h.2M280.4 246.5h.4M280.4 246.4h.5M280.4 245.7h.2"/>
<path d="M280.4 245.6h.2M280.4 243.9h.3M280.5 247.1l-.5 .1M280.5 246.4h.4M280.5 245.5h.1M280.5 245.5h.2M280.5 245.4h.2M280.5 243.8h.3M280.6 246.1h.4M280.6 245.3h.2M280.6 245.2h.2M280.6 243.8h.2"/>
<path d="M280.6 243.7h.8M280.6 242.3h.5M280.6 242.2h.5M280.7 246.1h.4M280.7 246h.4M280.7 245.2h.1M280.7 245.1h.1M280.7 242.4h.5M280.7 242.3h.5M280.7 245.9h.4M280.7 245.8h.4M280.7 245h.1"/>
<path d="M280.7 243.5h.7M280.7 242.6h.5M280.7 242.5h.5M280.8 245.8h.3M280.8 245.7h.3M280.8 245.6h.4M280.8 244.7h.1M280.8 244.6h.1M280.8 244.4h.1M280.8 242.9h.6M280.8 242.8h.5M280.8 242.7h.5"/>
<path d="M280.8 242.6h.5M280.9 245.5h.3M280.9 245.4h.3M280.9 245.3h.4M280.9 244.4h.5M280.9 244.3h.5M280.9 244.2h.5M280.9 244.1h.5M280.9 244h.5M280.9 243.9h.5M280.9 243.8h.5M280.9 243.1h.5"/>
<path d="M280.9 243h.5M280.9 242.9h.5M281 246.2l-.5 .1M281 245.2h.3M281 245.1h.4M281 245h.4M281 244.9h.4M281 244.8h.4M281 244.7h.4M281 244.6h.4M281 244.4h.4"/>
</g>
<path d="M88.1 87.4l2.1 4h-4.1zM191.5 86.9l2 4h-4zM283.7 87.9l2.1 4h-4.1zM369.8 89.7l2.1 4h-4.1zM286 183.4l2 4.1h-4zM375.4 185.2l2 4h-4zM92.7 200.9l2 4.1h-4zM185.7 198.1l2 4.1h-4.1z" fill="#000" stroke="#000" stroke-width=".38"/>
<path d="M86.1 87.4h4.1M189.5 86.9h4M281.7 87.9h4.1M367.8 89.7h4.1M183.6 198.1h4.1M284 183.4h4M373.4 185.2h4M90.7 200.9h4" fill="none" stroke="#000" stroke-width=".38"/>
<path d="M106.9 50.3l1.3 2.5h-2.5zM206.5 54.9l1.3 2.5h-2.6zM298.7 55.9l1.3 2.5h-2.6zM389.4 52.8l1.3 2.6h-2.6zM305.1 147.8l1.2 2.6h-2.5zM392.2 148.8l1.2 2.6h-2.5zM111.8 162.6l1.2 2.5h-2.5zM206.2 163.1l1.3 2.5h-2.5z" fill="#000" stroke="#000" stroke-width=".23"/>
<path d="M165.8 107.7a.05 .05 0 0 0 .1 0 .05 .05 0 0 0-.1 0zM258 108.7a.05 .05 0 0 0 .1 0 .05 .05 0 0 0-.1 0zM344.1 110.5a.05 .05 0 0 0 .1 0 .05 .05 0 0 0-.1 0zM67 221.7a.05 .05 0 0 0 .1 0 .05 .05 0 0 0-.1 0zM260.3 204.2a.05 .05 0 0 0 .1 0 .05 .05 0 0 0-.1 0zM349.7 206a.05 .05 0 0 0 .1 0 .05 .05 0 0 0-.1 0zM185.1 126.7a.05 .05 0 0 0 .1 0 .05 .05 0 0 0-.1 0zM185.1 97.3a.05 .05 0 0 0 .1 0 .05 .05 0 0 0-.1 0zM277.3 127.8a.05 .05 0 0 0 .1 0 .05 .05 0 0 0-.1 0zM277.3 98.3a.05 .05 0 0 0 .1 0 .05 .05 0 0 0-.1 0zM86.3 211.3a.05 .05 0 0 0 .1 0 .05 .05 0 0 0-.1 0zM279.6 193.8a.05 .05 0 0 0 .1 0 .05 .05 0 0 0-.1 0zM88.1 79.8a.05 .05 0 0 0 .1 0 .05 .05 0 0 0-.1 0zM86.3 240.8a.05 .05 0 0 0 .1 0 .05 .05 0 0 0-.1 0zM279.6 223.3a.05 .05 0 0 0 .1 0 .05 .05 0 0 0-.1 0zM369 225a.05 .05 0 0 0 .1 0 .05 .05 0 0 0-.1 0z" fill="#000" stroke="#000" stroke-width=".63"/>
<g font-size="8.2">
<text x="63.8" y="47">Relay9</text>
<text x="162.6" y="45">Relay10</text>
<text x="253.2" y="45.5">Relay11</text>
<text x="345.7" y="46.2">Relay12</text>
<text x="320.3" y="150.9">Relay16</text>
<text x="63.5" y="159.3">Relay13</text>
<text x="157.7" y="157">Relay14</text>
<text x="219.7" y="158">Relay15</text>
</g>
<g font-size="5.9">
<text x="41.4" y="26.7">6</text>
<text x="101.1" y="26.7">5</text>
<text x="164.6" y="26.7">4</text>
<text x="228.1" y="26.7">3</text>
<text x="291.6" y="26.7">2</text>
<text x="355.1" y="26.7">1</text>
<text x="7.1" y="59.7">D</text>
<text x="397" y="59.7">D</text>
<text x="7.1" y="120.7">C</text>
<text x="397" y="120.7">C</text>
<text x="7.1" y="180.3">B</text>
<text x="397" y="180.3">B</text>
<text x="7.1" y="241.3">A</text>
<text x="397" y="241.3">A</text>
</g>
<text font-size="4.9" x="292.1" y="250.3">Socket Sharing V3.0 ( Power Board )</text>
<g font-size="3.6">
<text x="262.9" y="260">&lt;Drawn By&gt;</text>
<text x="314.7" y="260.3">2018.11.27</text>
<text x="364.2" y="260.5">&lt;Revision&gt;</text>
<text x="319.3" y="267.9">RELAY1</text>
<text x="360.2" y="267.9">3</text>
<text x="376.9" y="267.9">5</text>
</g>
<g font-size="3.3">
<text x="292.4" y="241.8">Title:</text>
<text x="244.6" y="260.3">Drawn By:</text>
<text x="292.9" y="260.3">Drawn Date:</text>
<text x="346.2" y="260.3">Revision:</text>
<text x="244.6" y="268">Last Save Date:2018/11/27</text>
<text x="292.9" y="268">Sheet Namet:</text>
<text x="346.2" y="268">Sheet£º</text>
<text x="368.5" y="268">of</text>
</g>
<g font-size="2.4">
<text x="104.6" y="49">+5V</text>
<text x="204.2" y="53.6">+5V</text>
<text x="387.1" y="51.6">+5V</text>
<text x="296.4" y="54.6">+5V</text>
<text x="109.3" y="107.7">RELAY10</text>
<text x="17.2" y="108.2">RELAY9</text>
<text x="22.4" y="110.4">[1]</text>
<text x="46.5" y="112.4">1k</text>
<text x="115.9" y="109.9">[1]</text>
<text x="149.8" y="111.9">1k</text>
<text x="204.9" y="108.7">RELAY11</text>
<text x="211.4" y="110.9">[1]</text>
<text x="242" y="112.9">1k</text>
<text x="288.2" y="110.5">RELAY12</text>
<text x="294.7" y="112.7">[1]</text>
<text x="328.1" y="114.7">1k</text>
<text x="302.7" y="146.6">+5V</text>
<text x="389.9" y="147.6">+5V</text>
<text x="109.5" y="161.3">+5V</text>
<text x="203.9" y="161.8">+5V</text>
<text x="208.7" y="204.2">RELAY15</text>
<text x="215.2" y="206.4">[1]</text>
<text x="244.3" y="208.4">1k</text>
<text x="301.9" y="206">RELAY16</text>
<text x="308.4" y="208.2">[1]</text>
<text x="333.7" y="210.2">1k</text>
<text x="19.2" y="221.7">RELAY13</text>
<text x="109.1" y="218.9">RELAY14</text>
<text x="115.6" y="221.1">[1]</text>
<text x="25.7" y="223.9">[1]</text>
<text x="51" y="225.9">1k</text>
<text x="144" y="223.1">1k</text>
</g>
<g font-size="2.3">
<text x="111" y="63.8">R17</text>
<text x="303.8" y="65.4">R19</text>
<text x="55.8" y="70.4">4</text>
<text x="61.9" y="70.4">3</text>
<text x="79.7" y="70.4">2</text>
<text x="86.3" y="70.4">1</text>
<text x="109.4" y="67.6">LED0603</text>
<text x="159.2" y="69.9">4</text>
<text x="165.3" y="69.9">3</text>
<text x="183.1" y="69.9">2</text>
<text x="189.7" y="69.9">1</text>
<text x="212" y="69.6">LED0603</text>
<text x="214.6" y="66.1">R18</text>
<text x="251.4" y="70.9">4</text>
<text x="257.5" y="70.9">3</text>
<text x="275.3" y="70.9">2</text>
<text x="281.9" y="70.9">1</text>
<text x="302.4" y="69.6">LED0603</text>
<text x="377.6" y="69.8">LED0603</text>
<text x="381.5" y="66.1">R20</text>
<text x="29" y="76">[1,3] L2</text>
<text x="57.9" y="74" transform="rotate(-90 57.9 74)">4</text>
<text x="63.2" y="74" transform="rotate(-90 63.2 74)">3</text>
<text x="69.1" y="77">RELAY9</text>
<text x="81.3" y="74" transform="rotate(-90 81.3 74)">2</text>
<text x="87.6" y="74" transform="rotate(-90 87.6 74)">1</text>
<text x="125.1" y="74.9">[1,3]L2</text>
<text x="161.3" y="73.5" transform="rotate(-90 161.3 73.5)">4</text>
<text x="166.6" y="73.5" transform="rotate(-90 166.6 73.5)">3</text>
<text x="171.8" y="76.5">RELAY10</text>
<text x="184.7" y="73.5" transform="rotate(-90 184.7 73.5)">2</text>
<text x="191" y="73.5" transform="rotate(-90 191 73.5)">1</text>
<text x="228.7" y="76.5">[1,3] L2</text>
<text x="253.5" y="74.5" transform="rotate(-90 253.5 74.5)">4</text>
<text x="258.8" y="74.5" transform="rotate(-90 258.8 74.5)">3</text>
<text x="264" y="77.5">RELAY11</text>
<text x="276.9" y="74.5" transform="rotate(-90 276.9 74.5)">2</text>
<text x="283.2" y="74.5" transform="rotate(-90 283.2 74.5)">1</text>
<text x="337.5" y="72.7">4</text>
<text x="339.6" y="76.2" transform="rotate(-90 339.6 76.2)">4</text>
<text x="343.6" y="72.7">3</text>
<text x="344.9" y="76.2" transform="rotate(-90 344.9 76.2)">3</text>
<text x="361.4" y="72.7">2</text>
<text x="363" y="76.2" transform="rotate(-90 363 76.2)">2</text>
<text x="368" y="72.7">1</text>
<text x="369.3" y="76.2" transform="rotate(-90 369.3 76.2)">1</text>
<text x="26.2" y="79">[4] REY-L9</text>
<text x="69.2" y="81.1">HF_46F</text>
<text x="119.4" y="78.2">[4] REY-L10</text>
<text x="172.6" y="80.6">HF_46F</text>
<text x="224.1" y="79.5">[4] REY-L11</text>
<text x="264.8" y="81.6">HF_46F</text>
<text x="314.2" y="81">[4]</text>
<text x="318.2" y="81.8">REY-L12</text>
<text x="319.4" y="78.2">[1,3] L2</text>
<text x="350.1" y="79.2">RELAY12</text>
<text x="350.9" y="83.4">HF_46F</text>
<text x="98.1" y="86.7">D9</text>
<text x="196.3" y="87.7">D10</text>
<text x="377.4" y="89.5">D12</text>
<text x="95.6" y="90.3">1SS352</text>
<text x="195.4" y="91.3">1SS352</text>
<text x="287.9" y="93.6">1SS352</text>
<text x="288" y="90">D11</text>
<text x="375.8" y="92.5">1SS352</text>
<text x="261.5" y="101.3">Q11</text>
<text x="45.7" y="105.7">R21</text>
<text x="70.8" y="107.7">1</text>
<text x="81.3" y="103.1" transform="rotate(-90 81.3 103.1)">3</text>
<text x="149.1" y="105.2">R22</text>
<text x="174.2" y="107.2">1</text>
<text x="184.7" y="102.6" transform="rotate(-90 184.7 102.6)">3</text>
<text x="241.3" y="106.2">R23</text>
<text x="256.6" y="104.7">SSM3K329R</text>
<text x="276.9" y="103.6" transform="rotate(-90 276.9 103.6)">3</text>
<text x="327.4" y="107.9">R24</text>
<text x="363" y="105.4" transform="rotate(-90 363 105.4)">3</text>
<text x="91.4" y="112">Q9</text>
<text x="194.2" y="111.5">Q10</text>
<text x="266.4" y="108.2">1</text>
<text x="352.5" y="110">1</text>
<text x="44.4" y="114.9">R0603</text>
<text x="66.3" y="116.3">C11</text>
<text x="66.3" y="118.7">0.1uF</text>
<text x="81.3" y="114.9" transform="rotate(-90 81.3 114.9)">2</text>
<text x="86.5" y="116.2">SSM3K329R</text>
<text x="147.8" y="114.4">R0603</text>
<text x="169.7" y="115.8">C12</text>
<text x="169.7" y="118.2">0.1uF</text>
<text x="184.7" y="114.3" transform="rotate(-90 184.7 114.3)">2</text>
<text x="189.8" y="115.7">SSM3K329R</text>
<text x="240" y="115.4">R0603</text>
<text x="261.9" y="116.8">C13</text>
<text x="261.9" y="119.2">0.1uF</text>
<text x="276.9" y="115.4" transform="rotate(-90 276.9 115.4)">2</text>
<text x="326.1" y="117.2">R0603</text>
<text x="348" y="118.6">C14</text>
<text x="363" y="117.1" transform="rotate(-90 363 117.1)">2</text>
<text x="368.1" y="118.5">SSM3K329R</text>
<text x="372.5" y="114.3">Q12</text>
<text x="348" y="121">0.1uF</text>
<text x="311.1" y="159.1">R25</text>
<text x="384.5" y="159.6">R26</text>
<text x="253.7" y="166.4">4</text>
<text x="259.8" y="166.4">3</text>
<text x="277.6" y="166.4">2</text>
<text x="284.2" y="166.4">1</text>
<text x="309" y="163.3">LED0603</text>
<text x="380.9" y="163.6">LED0603</text>
<text x="231.8" y="172">[1,3] L2</text>
<text x="255.8" y="170" transform="rotate(-90 255.8 170)">4</text>
<text x="261.1" y="170" transform="rotate(-90 261.1 170)">3</text>
<text x="266.3" y="173">RELAY15</text>
<text x="279.1" y="170" transform="rotate(-90 279.1 170)">2</text>
<text x="285.5" y="170" transform="rotate(-90 285.5 170)">1</text>
<text x="323.7" y="173.5">[1,3] L2</text>
<text x="343.1" y="168.2">4</text>
<text x="345.2" y="171.8" transform="rotate(-90 345.2 171.8)">4</text>
<text x="349.2" y="168.2">3</text>
<text x="350.5" y="171.8" transform="rotate(-90 350.5 171.8)">3</text>
<text x="367" y="168.2">2</text>
<text x="368.6" y="171.8" transform="rotate(-90 368.6 171.8)">2</text>
<text x="373.6" y="168.2">1</text>
<text x="374.9" y="171.8" transform="rotate(-90 374.9 171.8)">1</text>
<text x="114.4" y="178.8">LED0603</text>
<text x="115.6" y="174.3">R28</text>
<text x="210" y="177.8">LED0603</text>
<text x="211.8" y="174.1">R30</text>
<text x="226.1" y="174.8">[4]</text>
<text x="230.1" y="175.3">REY-L15</text>
<text x="267.1" y="177.1">HF_46F</text>
<text x="318.3" y="176.8">[4] REY-L16</text>
<text x="355.7" y="174.8">RELAY16</text>
<text x="356.5" y="178.9">HF_46F</text>
<text x="60.4" y="183.9">4</text>
<text x="66.5" y="183.9">3</text>
<text x="84.3" y="183.9">2</text>
<text x="90.9" y="183.9">1</text>
<text x="153.4" y="181.1">4</text>
<text x="155.4" y="184.7" transform="rotate(-90 155.4 184.7)">4</text>
<text x="159.5" y="181.1">3</text>
<text x="160.8" y="184.7" transform="rotate(-90 160.8 184.7)">3</text>
<text x="177.2" y="181.1">2</text>
<text x="178.8" y="184.7" transform="rotate(-90 178.8 184.7)">2</text>
<text x="183.8" y="181.1">1</text>
<text x="185.2" y="184.7" transform="rotate(-90 185.2 184.7)">1</text>
<text x="293.3" y="183.5">D15</text>
<text x="378.9" y="183.5">D16</text>
<text x="43.5" y="189.2">[1,3] L2</text>
<text x="62.5" y="187.5" transform="rotate(-90 62.5 187.5)">4</text>
<text x="67.8" y="187.5" transform="rotate(-90 67.8 187.5)">3</text>
<text x="73" y="190.5">RELAY13</text>
<text x="85.9" y="187.5" transform="rotate(-90 85.9 187.5)">2</text>
<text x="92.2" y="187.5" transform="rotate(-90 92.2 187.5)">1</text>
<text x="129.6" y="190">[4] REY-L14</text>
<text x="134.7" y="186.4">[1,3]L2</text>
<text x="165.9" y="187.7">RELAY14</text>
<text x="166.7" y="191.9">HF_46F</text>
<text x="291.7" y="187">1SS352</text>
<text x="378.3" y="188.6">1SS352</text>
<text x="38.1" y="192.3">[4]</text>
<text x="42.1" y="192.5">REY-L13</text>
<text x="73.8" y="194.7">HF_46F</text>
<text x="192.5" y="196.4">D14</text>
<text x="351.4" y="197.9">Q16</text>
<text x="100.8" y="200.5">D13</text>
<text x="191.1" y="200.2">1SS352</text>
<text x="243.6" y="201.7">R31</text>
<text x="268.7" y="203.7">1</text>
<text x="279.1" y="199.1" transform="rotate(-90 279.1 199.1)">3</text>
<text x="333" y="203.5">R32</text>
<text x="347.6" y="202">SSM3K329R</text>
<text x="368.6" y="200.9" transform="rotate(-90 368.6 200.9)">3</text>
<text x="98.9" y="204.1">1SS352</text>
<text x="288.7" y="208">Q15</text>
<text x="358.1" y="205.5">1</text>
<text x="96.1" y="214.1">Q13</text>
<text x="178.8" y="213.9" transform="rotate(-90 178.8 213.9)">3</text>
<text x="242.3" y="210.9">R0603</text>
<text x="264.2" y="212.3">C17</text>
<text x="264.2" y="214.7">0.1uF</text>
<text x="279.1" y="210.9" transform="rotate(-90 279.1 210.9)">2</text>
<text x="284.3" y="212.2">SSM3K329R</text>
<text x="331.7" y="212.7">R0603</text>
<text x="353.6" y="214.1">C18</text>
<text x="368.6" y="212.6" transform="rotate(-90 368.6 212.6)">2</text>
<text x="50.3" y="219.2">R27</text>
<text x="75.4" y="221.2">1</text>
<text x="85.9" y="216.7" transform="rotate(-90 85.9 216.7)">3</text>
<text x="92.5" y="218.8">SSM3K329R</text>
<text x="143.2" y="216.4">R29</text>
<text x="168.4" y="218.4">1</text>
<text x="353.6" y="216.5">0.1uF</text>
<text x="141.9" y="225.6">R0603</text>
<text x="163.8" y="227.1">C16</text>
<text x="178.8" y="225.6" transform="rotate(-90 178.8 225.6)">2</text>
<text x="184" y="226.9">SSM3K329R</text>
<text x="188.3" y="222.8">Q14</text>
<text x="49" y="228.4">R0603</text>
<text x="70.9" y="229.9">C15</text>
<text x="70.9" y="232.2">0.1uF</text>
<text x="85.9" y="228.4" transform="rotate(-90 85.9 228.4)">2</text>
<text x="163.8" y="229.5">0.1uF</text>
</g>
</svg>
